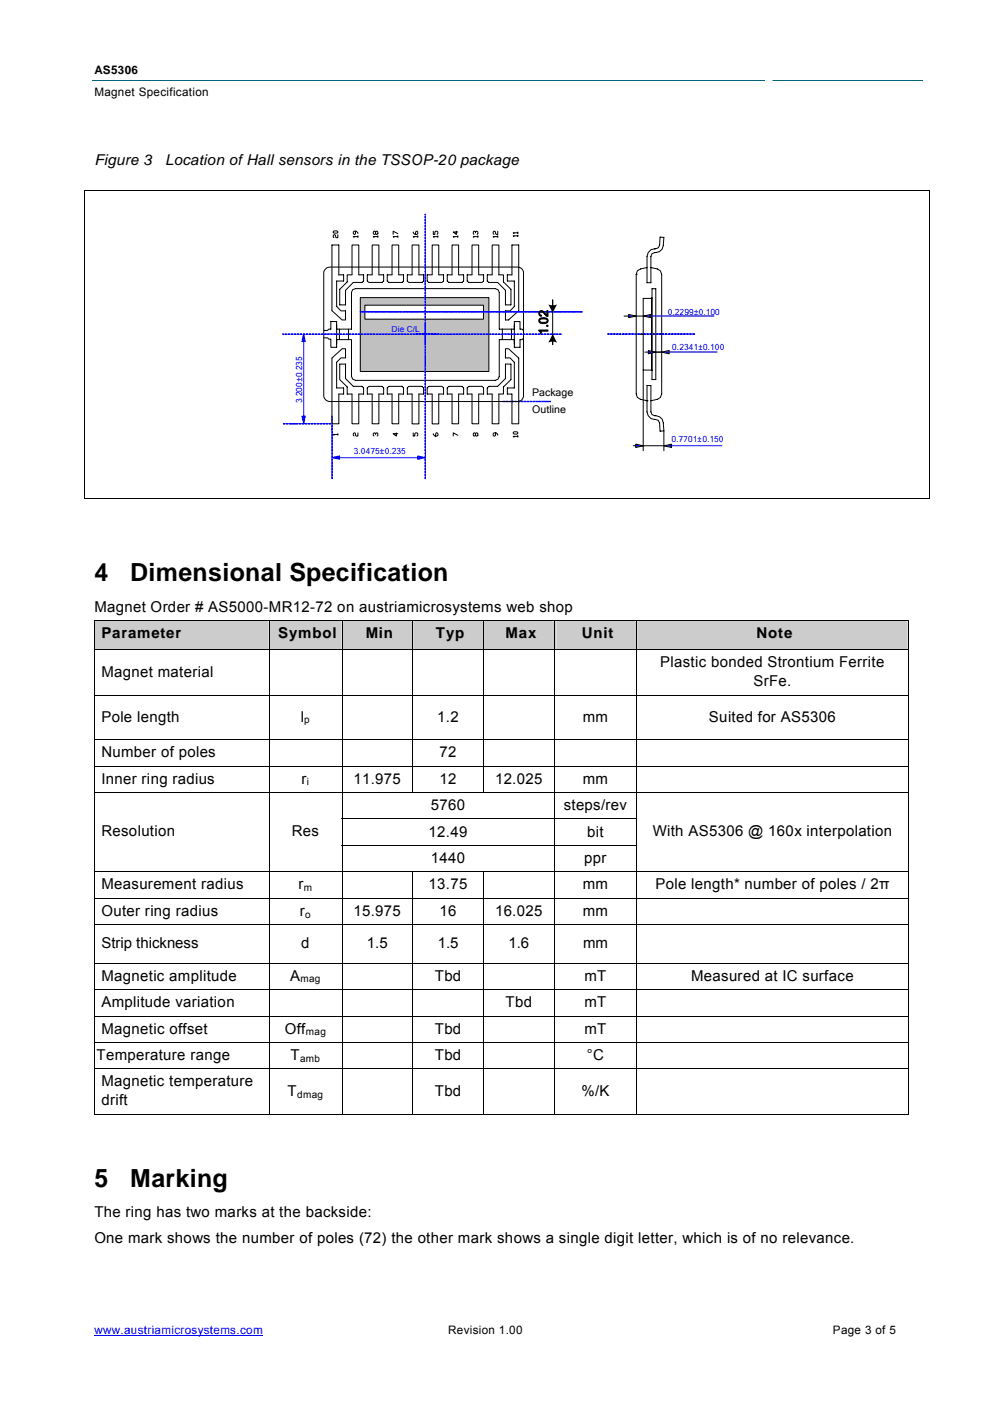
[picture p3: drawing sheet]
<svg xmlns="http://www.w3.org/2000/svg" width="210mm" height="297mm" viewBox="0 0 210 297" stroke-linecap="round" stroke-linejoin="round" font-family="sans-serif">
<path d="M19.5 17h176" fill="none" stroke="#07627b" stroke-width=".21"/>
<path d="M20 283.1h35.8" fill="none" stroke="#00f" stroke-width=".21"/>
<path d="M162.4 14.8h1.3v2.6h-1.3z" fill="#fff"/>
<path d="M162.4 14.8h1.3v2.6h-1.3z" fill="none" stroke="#fff" stroke-width=".26"/>
<path d="M87.9 76.9h.7v1.2h-.7z" fill="#fff"/>
<path d="M87.9 76.9h.7v1.2h-.7z" fill="none" stroke="#000" stroke-width=".21"/>
<path d="M89.2 76.9h.6v1.2h-.6z" fill="#fff"/>
<path d="M89.2 76.9h.6v1.2h-.6z" fill="none" stroke="#000" stroke-width=".21"/>
<path d="M90.5 76.9h.6v1.2h-.6z" fill="#fff"/>
<path d="M90.5 76.9h.6v1.2h-.6z" fill="none" stroke="#000" stroke-width=".21"/>
<path d="M91.8 76.9h.6v1.2h-.6z" fill="#fff"/>
<path d="M91.8 76.9h.6v1.2h-.6z" fill="none" stroke="#000" stroke-width=".21"/>
<path d="M78.1 65.5h.7v1.2h-.7z" fill="#fff"/>
<path d="M78.1 65.5h.7v1.2h-.7z" fill="none" stroke="#000" stroke-width=".21"/>
<path d="M79.6 65.5h.8v1.2h-.8z" fill="#fff"/>
<path d="M79.6 65.5h.8v1.2h-.8z" fill="none" stroke="#000" stroke-width=".21"/>
<path d="M81.2 65.5h.8v1.2h-.8z" fill="#fff"/>
<path d="M81.2 65.5h.8v1.2h-.8z" fill="none" stroke="#000" stroke-width=".21"/>
<path d="M82.8 65.5h.7v1.2h-.7z" fill="#fff"/>
<path d="M82.8 65.5h.7v1.2h-.7z" fill="none" stroke="#000" stroke-width=".21"/>
<path d="M84.3 65.5h.8v1.2h-.8z" fill="#fff"/>
<path d="M84.3 65.5h.8v1.2h-.8z" fill="none" stroke="#000" stroke-width=".21"/>
<path d="M85.9 65.5h.7v1.2h-.7z" fill="#fff"/>
<path d="M85.9 65.5h.7v1.2h-.7z" fill="none" stroke="#000" stroke-width=".21"/>
<path d="M87.4 65.5h.8v1.2h-.8z" fill="#fff"/>
<path d="M87.4 65.5h.8v1.2h-.8z" fill="none" stroke="#000" stroke-width=".21"/>
<path d="M89 65.5h.8v1.2h-.8z" fill="#fff"/>
<path d="M89 65.5h.8v1.2h-.8z" fill="none" stroke="#000" stroke-width=".21"/>
<path d="M90.6 65.5h.7v1.2h-.7z" fill="#fff"/>
<path d="M90.6 65.5h.7v1.2h-.7z" fill="none" stroke="#000" stroke-width=".21"/>
<path d="M92.1 65.5h.8v1.2h-.8z" fill="#fff"/>
<path d="M92.1 65.5h.8v1.2h-.8z" fill="none" stroke="#000" stroke-width=".21"/>
<path d="M93.7 65.5h.7v1.2h-.7z" fill="#fff"/>
<path d="M93.7 65.5h.7v1.2h-.7z" fill="none" stroke="#000" stroke-width=".21"/>
<path d="M95.2 65.5h.8v1.2h-.8z" fill="#fff"/>
<path d="M95.2 65.5h.8v1.2h-.8z" fill="none" stroke="#000" stroke-width=".21"/>
<path d="M96.8 65.5h.8v1.2h-.8z" fill="#fff"/>
<path d="M96.8 65.5h.8v1.2h-.8z" fill="none" stroke="#000" stroke-width=".21"/>
<path d="M98.4 65.5h.7v1.2h-.7z" fill="#fff"/>
<path d="M98.4 65.5h.7v1.2h-.7z" fill="none" stroke="#000" stroke-width=".21"/>
<path d="M99.9 65.5h.8v1.2h-.8z" fill="#fff"/>
<path d="M99.9 65.5h.8v1.2h-.8z" fill="none" stroke="#000" stroke-width=".21"/>
<path d="M101.5 65.5h.8v1.2h-.8z" fill="#fff"/>
<path d="M101.5 65.5h.8v1.2h-.8z" fill="none" stroke="#000" stroke-width=".21"/>
<path d="M76.4 63.1h27.3v15.7h-27.3z" fill="#c0c0c0"/>
<path d="M76.4 63.1h27.3v15.7h-27.3z" fill="none" stroke="#000" stroke-width=".21"/>
<path d="M77.4 64.7h25.1v3h-25.1z" fill="#fff"/>
<g fill="none" stroke="#000" stroke-width=".21">
<path d="M69.2 56.8l.7-.2h39.8a1.29 1.29 0 0 1 1.3 1v26.3a1.26 1.26 0 0 1-1.3 1.2h-39.8l-.6-.1-.6-.7-.1-.4v-26l.2-.6zM70.7 49.1l.1-.1h.7l.1 .3-.8 .1zM71.6 49.8v.6l-.4-.1v-.4l-.2-.1-.3 .1v.4l.1 .1M71.8 58.3h1.1v1.3h-1.5v5.4l.9 .9h1v1.9h-.8l-2.1-1.9v-14h1.4v6.4M74.6 51.9h1.5v6.4h1v1.3l-.3 .3h-1.9l-1.6 1.7v3h-1.3v-3.3l1.6-1.5v-1.5h1zM75.4 49l-.2 .7-.3-.2v-.3l.2-.2h.4l.4 .5M75.9 50.2h-1l.2 .1M75.9 50v.3M78.9 58.3h-1v1.3l.3 .3h2.8l.3-.3v-1.3h-1v-6.4h-1.4v6.4M79.6 49.2l.2-.2 .3 .2-.1 .5-.4-.2v-.3l-.1-.2-.4 .2v.3l.2 .2 .3-.2M80.1 50.2h-1l.2 .1M80.1 50v.3"/>
<path d="M83.1 51.9h1.4v6.4h1.1v1.3l-.3 .3h-2.9l-.3-.3v-1.3h1zM84.3 50.2h-.9l.1 .1M84.3 49.5l-.9-.5v.7M84.3 50v.3M87.6 49.2l.3 .5h.5l.2-.2v-.3l-.2-.2-.3 .2v.5M88.6 50.2h-1l.2 .1M88.6 50v.3M88.8 58.3h1v1.3l-.3 .3h-2.8l-.3-.3v-1.3h1v-6.4h1.4v6.4M91.6 58.3h-1v1.3l.3 .3h2.8l.3-.3v-1.3h-1v-6.4h-1.4v6.4M91.9 49v.7h.3v-.5l.2-.2 .4 .2v.3l-.1 .2M92.8 50.2h-.9l.1 .1M92.8 50v.3"/>
<path d="M95.8 51.9h1.4v6.4h1.1v1.3l-.3 .3h-2.8l-.4-.3v-1.3h1zM96.8 49v.7l-.7-.5h1M97.1 50.2h-1l.2 .1M97.1 50v.3M100.8 49.4v-.2l-.3-.2-.1 .2 .1 .5M100.8 49.2l.2-.2 .3 .2v.3l-.1 .2M101.3 50.2h-.9l.1 .1M101.3 50v.3M101.5 58.3v-6.4h-1.4v6.4h-1v1.3l.3 .3h2.8l.3-.3v-1.3h-1M104.3 58.3h-1v1.3l.4 .3h1.8l1.7 1.7v3h1.1v-3.3l-1.6-1.5v-1.5h-1l.1-6.4h-1.4v6.4M105.5 50.2h-.9l.1 .1M105.5 49v.7l-.4-.2v-.3l-.2-.2-.3 .2v.3l.1 .2"/>
<path d="M105.5 50v.3M108.5 58.3h-.9v1.3h1.5v5.4l-1 .9h-.9v1.9h.6l2.2-1.9v-14h-1.5v6.4M109.8 50h-1l.2 .2M109.8 49.4h-1l.2 .1M109.8 49.2v.3M109.8 49.9v.3M68.7 70.1h.7l.3-.3h.4v-1.6h1.3v5.4h-1.3v-1.6M68.7 71.6h.8l.2 .3h.4M71.4 72h3.1v7.8l.3 .6 .6 .2h29.6l.6-.2 .3-.6v-7.8h3.2M71.4 69.8h3.1v-7.8l.3-.6 .6-.2h29.6l.6 .2 .3 .6v7.8h3.2M72 69.8v2.2M72 77.2h1.3v3.1l1.6 1.6h1.9l.3 .4v1.2h-1v6.4h-1.5v-6.4h-1v-1.5l-1.6-1.5z"/>
<path d="M73.9 69.8v2.2M77.4 64.7h25.1v3h-25.1zM106.5 69.8v2.2M108.4 69.8v2.2M110.9 70.1l-.2-.3h-.4v-1.6h-1.2v5.4h1.2v-1.6h.4l.2-.3M70.4 89.8v-13.9l2.1-2h.8v2h-1l-.9 .9v5.5h1.5v1.2h-1.1v6.3M70.4 89.9h1.4M71.6 92.1h-.9l.1 .2M71.6 91.9v.4M75.9 91.8v.7h-.4l-.1-.2-.2-.5-.3 .1v.4l.2 .2M78.9 83.5h-1v-1.2l.3-.4h2.8l.3 .4v1.2h-1v6.4h-1.4v-6.4M79.6 92.1l-.1-.3-.4 .1v.4l.2 .2"/>
<path d="M79.6 91.9l.2-.1 .3 .1-.1 .6M82.1 82.3l.3-.4h2.9l.3 .4v1.2h-1.1v6.4h-1.4v-6.4h-1zM84 91.8v.7l-.6-.6h.9M87.6 91.8v.7h.3v-.6l.2-.1 .5 .1v.4l-.2 .2M88.8 83.5h1v-1.2l-.3-.4h-2.8l-.3 .4v1.2h1v6.4h1.4v-6.4M91.6 83.5h-1v-1.2l.3-.4h2.8l.3 .4v1.2h-1v6.4h-1.4v-6.4M91.9 91.9l.3 .6 .4-.1 .2-.1v-.4l-.3-.1-.1 .7M94.8 82.3l.4-.4h2.8l.3 .4v1.2h-1.1v6.4h-1.4v-6.4h-1zM97.1 92.3l-1-.5v.7M100.8 91.9l.2-.1 .3 .1v.4l-.3 .2-.2-.2v-.4l-.3-.1-.1 .5 .1 .2 .3-.2M101.5 83.5v6.4h-1.4v-6.4h-1v-1.2l.3-.4h2.8l.3 .4v1.2h-1M104.3 83.5h-1v-1.2l.4-.4h1.8l1.7-1.6v-3.1h1.1v3.3l-1.6 1.5v1.5h-1l.1 6.4h-1.4v-6.4"/>
<path d="M105.1 91.8v.5l-.2 .2-.3-.2v-.4l.1-.1h.5l.3 .5M108.5 89.8v-6.3h-.9v-1.2h1.5v-5.5l-1-.9h-.9v-2h.6l2.2 2v13.9M108.5 89.9h1.5M108.8 91.7l.2-.2h.6l.2 .4-.2 .1h-.6zM109.8 92.5h-1l.2 .2M109.8 92.4v.3"/>
</g>
<g fill="#00f" stroke="#00f" stroke-width=".21">
<path d="M70.4 101.1l.1 .4zM70.4 100.5v.4zM70.4 99.8v.4zM70.4 99.1l.1 .4zM70.4 98.5l.1 .4zM70.4 97.9l.1 .4zM70.4 97.2v.4zM70.4 96.6v.4zM70.4 95.9l.1 .5zM70.4 95.3l.1 .4zM70.4 94.6l.1 .5zM70.4 94v.4zM70.4 93.4v.4zM70.4 92.7l.1 .4zM70.4 92.1l.1 .4zM70.4 91.4l.1 .5zM70.4 90.8v.4zM70.4 90.1v.5zM70.4 89.5l.1 .4zM70.4 88.8l.1 .5zM70.4 88.2l.1 .4z"/>
<path d="M116.4 85l.3 .2h-.3zM115.7 85.1h.4zM115 85l.4 .1-.4 .1zM114.4 85.1l.4 .1zM113.7 85.1l.4 .1zM113.1 85l.4 .2h-.4zM112.4 85.1h.5zM111.8 85l.4 .1-.4 .1zM111.2 85l.3 .2h-.3zM110.5 85.1l.4 .1zM109.8 85.1h.5zM109.2 85.1h.4zM108.6 85l.4 .1-.4 .1zM107.9 85l.4 .2h-.4zM107.3 85.1l.4 .1zM106.6 85.1l.4 .1z"/>
<path d="M118.6 70.8l.4 .1zM117.9 70.8l.5 .1zM117.3 70.8l.5 .1zM116.7 70.8h.4zM116 70.8h.5zM115.4 70.8l.4 .1zM114.7 70.8l.4 .1zM114.1 70.8l.4 .1zM113.4 70.8h.5zM112.8 70.8h.4zM112.1 70.8l.4 .1zM111.5 70.8l.4 .1zM110.8 70.8l.5 .1zM110.2 70.8h.4zM109.6 70.8h.4zM108.9 70.8l.4 .1zM108.2 70.8l.5 .1zM107.6 70.8l.4 .1zM107 70.8h.4zM106.3 70.8h.4zM105.7 70.8l.4 .1zM105 70.8l.4 .1zM104.4 70.8l.4 .1zM103.7 70.8h.5zM103.1 70.8h.4zM102.4 70.8l.4 .1zM101.8 70.8l.4 .1zM101.1 70.8l.5 .1zM100.5 70.8h.4zM99.8 70.8h.5zM99.2 70.8l.4 .1zM98.5 70.8l.5 .1zM97.9 70.8l.4 .1zM97.2 70.8h.5zM96.6 70.8h.4zM96 70.8l.4 .1zM95.3 70.8l.4 .1zM94.7 70.8l.4 .1zM94 70.8h.4zM93.4 70.8h.4zM92.7 70.8l.4 .1zM92.1 70.8l.4 .1zM91.4 70.8l.5 .1zM90.8 70.8h.4zM90.1 70.8h.5zM89.5 70.8l.4 .1zM88.8 70.8l.5 .1zM88.2 70.8l.4 .1zM87.5 70.8h.5zM86.9 70.8h.4zM86.3 70.8l.4 .1zM85.6 70.8l.4 .1zM84.9 70.8l.5 .1zM84.3 70.8h.5zM83.7 70.8h.4zM83 70.8l.4 .1zM82.4 70.8l.4 .1zM81.7 70.8l.4 .1zM81.1 70.8h.4zM80.4 70.8h.5zM79.8 70.8l.4 .1zM79.1 70.8l.4 .1zM78.5 70.8l.4 .1zM77.8 70.8h.5zM77.2 70.8h.4zM76.6 70.8l.4 .1zM75.9 70.8l.4 .1zM75.2 70.8l.5 .1zM74.6 70.8h.4zM74 70.8h.4zM73.3 70.8l.4 .1zM72.6 70.8l.5 .1zM72 70.8l.4 .1zM71.4 70.8h.4zM70.7 70.8h.5zM70.1 70.8l.4 .1zM69.4 70.8l.4 .1zM68.8 70.8l.4 .1zM68.1 70.8h.5zM67.5 70.8h.4zM66.8 70.8l.4 .1zM66.2 70.8l.4 .1zM65.5 70.8l.5 .1zM64.9 70.8h.4zM64.3 70.8h.4zM63.6 70.8l.4 .1zM62.9 70.8l.5 .1zM62.3 70.8l.4 .1zM61.7 70.8h.4zM61 70.8h.4zM60.4 70.8l.4 .1zM59.9 70.8l.2 .1z"/>
<path d="M69.8 89.8l.4 .1zM69.1 89.8l.5 .1zM68.5 89.8l.4 .1zM67.8 89.9l.5-.1zM67.2 89.9l.4-.1zM66.6 89.8l.4 .1zM65.9 89.8l.4 .1zM65.3 89.8l.4 .1zM64.6 89.9l.4-.1zM63.9 89.9l.5-.1zM63.3 89.9h.5zM62.7 89.8l.4 .1zM62 89.8l.4 .1zM61.4 89.8l.4 .1zM60.7 89.9l.5-.1zM60.1 89.8l.4 .1z"/>
<path d="M90.1 101.1l.1 .4zM90.1 100.5v.4zM90.1 99.8v.4zM90.1 99.1l.1 .4zM90.1 98.5l.1 .4zM90.1 97.9l.1 .4zM90.1 97.2v.4zM90.1 96.6v.4zM90.1 95.9l.1 .5zM90.1 95.3l.1 .4zM90.1 94.6l.1 .5zM90.1 94v.4zM90.1 93.4v.4zM90.1 92.7l.1 .4zM90.1 92.1l.1 .4zM90.1 91.4l.1 .5zM90.1 90.8v.4zM90.1 90.1v.5zM90.1 89.5l.1 .4zM90.1 88.8l.1 .5zM90.1 88.2l.1 .4zM90.1 87.6v.4zM90.1 86.9v.5zM90.1 86.3l.1 .4zM90.1 85.6l.1 .5zM90.1 85l.1 .4zM90.1 84.3v.5zM90.1 83.7v.5zM90.1 83.1l.1 .4zM90.1 82.4l.1 .4zM90.1 81.8l.1 .4zM90.1 81.1v.5zM90.1 80.5v.4zM90.1 79.9l.1 .4zM90.1 79.2l.1 .4zM90.1 78.6l.1 .4zM90.1 78v.4zM90.1 77.3v.4zM90.1 76.6l.1 .4zM90.1 76l.1 .4zM90.1 75.4l.1 .4zM90.1 74.7v.4zM90.1 74.1v.4zM90.1 73.4l.1 .5zM90.1 72.8l.1 .4zM90.1 72.2l.1 .4zM90.1 71.5v.4zM90.1 70.9v.4zM90.1 70.2l.1 .4zM90.1 69.6l.1 .4zM90.1 68.9l.1 .5zM90.1 68.3v.4zM90.1 67.6v.5zM90.1 67l.1 .4zM90.1 66.3l.1 .5zM90.1 65.7l.1 .4zM90.1 65.1v.4zM90.1 64.4v.5zM90.1 63.8l.1 .4zM90.1 63.1l.1 .5zM90.1 62.5l.1 .4zM90.1 61.8v.5zM90.1 61.2v.5zM90.1 60.6l.1 .4zM90.1 59.9l.1 .4zM90.1 59.3l.1 .4zM90.1 58.6v.5zM90.1 58v.4zM90.1 57.4l.1 .4zM90.1 56.7l.1 .4zM90.1 56.1l.1 .4zM90.1 55.4v.5zM90.1 54.8v.4zM90.1 54.1l.1 .4zM90.1 53.5l.1 .4zM90.1 52.9l.1 .4zM90.1 52.2v.4zM90.1 51.6v.4zM90.1 50.9l.1 .5zM90.1 50.3l.1 .4zM90.1 49.7l.1 .4zM90.1 49v.4zM90.1 48.4v.4zM90.1 47.7l.1 .4zM90.1 47.1l.1 .4zM90.1 46.4l.1 .5zM90.1 45.8v.4zM90.1 45.4v.2z"/>
</g>
<path d="M64.4 70.8v19.1M70.4 97h19.7" fill="none" stroke="#00f" stroke-width=".21"/>
<path d="M88.6 96.7l1.6 .3-1.6 .4z" fill="#00f"/>
<path d="M88.6 96.7l1.6 .3-1.6 .4z" fill="none" stroke="#00f" stroke-width=".21"/>
<path d="M70.4 97l1.6-.3v.7z" fill="#00f"/>
<path d="M70.4 97l1.6-.3v.7z" fill="none" stroke="#00f" stroke-width=".21"/>
<path d="M64.4 70.8l.3 1.6h-.7z" fill="#00f"/>
<path d="M64.4 70.8l.3 1.6h-.7z" fill="none" stroke="#00f" stroke-width=".21"/>
<path d="M64 88.2h.7l-.3 1.6z" fill="#00f"/>
<path d="M87.9 70.8h5.1M90.1 68.6v4.5M137.7 67h13.7M141.6 74.6h10.5M64 88.2h.7l-.3 1.6zM142 94.5h11.1" fill="none" stroke="#00f" stroke-width=".21"/>
<g fill="#00f" stroke="#00f" stroke-width=".21">
<path d="M76.3 66.1l.3 .1zM76.7 66.1h.2zM77 66.1l.2 .1zM77.3 66.1l.2 .1zM77.6 66.1h.3zM78 66.1l.2 .1zM78.3 66.1h.2zM78.6 66.1l.2 .1zM79 66.1l.1 .1zM79.2 66.1h.3zM79.6 66.1l.2 .1zM79.9 66.1h.2zM80.2 66.1l.2 .1zM80.6 66.1l.2 .1zM80.9 66.1h.2zM81.2 66.1l.2 .1zM81.5 66.1h.2zM81.9 66.1l.1 .1zM82.2 66.1l.2 .1zM82.5 66.1h.2zM82.8 66.1l.2 .1zM83.1 66.1h.3zM83.5 66.1l.2 .1zM83.8 66.1l.2 .1zM84.1 66.1h.2zM84.4 66.1l.2 .1zM84.8 66.1h.2zM85.1 66.1l.2 .1zM85.4 66.1l.2 .1zM85.7 66.1h.3zM86.1 66.1l.2 .1zM86.4 66.1h.2zM86.7 66.1l.2 .1zM87 66.1l.2 .1zM87.3 66.1h.3zM87.7 66.1l.2 .1zM88 66.1h.2zM88.3 66.1l.2 .1zM88.6 66.1l.3 .1zM89 66.1h.2zM89.3 66.1l.2 .1zM89.6 66.1h.2zM89.9 66.1l.2 .1zM90.3 66.1l.2 .1zM90.6 66.1h.2zM90.9 66.1l.2 .1zM91.2 66.1h.3zM91.5 66.1l.3 .1zM91.9 66.1l.2 .1zM92.2 66.1h.2zM92.5 66.1l.2 .1zM92.8 66.1h.3zM93.2 66.1l.2 .1zM93.5 66.1l.2 .1zM93.8 66.1h.2zM94.1 66.1l.3 .1zM94.4 66.1h.3zM94.8 66.1l.2 .1zM95.1 66.1l.2 .1zM95.4 66.1h.3zM95.8 66.1l.2 .1zM96.1 66.1h.2zM96.4 66.1l.2 .1zM96.8 66.1l.1 .1zM97 66.1h.3zM97.4 66.1l.2 .1zM97.7 66.1h.2zM98 66.1l.2 .1zM98.4 66.1l.2 .1zM98.7 66.1h.2zM99 66.1l.2 .1zM99.3 66.1h.2zM99.7 66.1l.1 .1zM100 66.1l.2 .1zM100.3 66.1h.2zM100.6 66.1l.2 .1zM100.9 66.1h.3zM101.3 66.1l.2 .1zM101.6 66.1l.2 .1zM101.9 66.1h.2zM102.2 66.1l.2 .1zM102.5 66.1h.3zM102.9 66.1l.2 .1zM103.2 66.1l.2 .1zM103.5 66.1h.3zM103.9 66.1l.2 .1zM104.2 66.1h.2zM104.5 66.1l.2 .1zM104.8 66.1l.2 .1zM105.1 66.1h.3zM105.5 66.1l.2 .1zM105.8 66.1h.2zM106.1 66.1l.2 .1zM106.4 66.1l.3 .1zM106.7 66.1h.3zM107.1 66.1l.2 .1zM107.4 66.1h.2zM107.7 66.1l.2 .1zM108.1 66.1l.2 .1zM108.4 66.1h.2zM108.7 66.1l.2 .1zM109 66.1h.2zM109.3 66.1l.3 .1zM109.7 66.1l.2 .1zM110 66.1h.2zM110.3 66.1l.2 .1zM110.6 66.1h.3zM111 66.1l.2 .1zM111.3 66.1l.2 .1zM111.6 66.1h.2zM112 66.1l.1 .1zM112.2 66.1h.3zM112.6 66.1l.2 .1zM112.9 66.1l.2 .1zM113.2 66.1h.3zM113.6 66.1l.2 .1zM113.9 66.1h.2zM114.2 66.1l.2 .1zM114.5 66.1l.2 .1zM114.9 66.1h.2zM115.2 66.1l.2 .1zM115.5 66.1h.2zM115.8 66.1l.2 .1zM116.2 66.1l.2 .1zM116.5 66.1h.2zM116.8 66.1l.2 .1zM117.1 66.1h.2zM117.4 66.1l.2 .1zM117.8 66.1l.2 .1zM118.1 66.1h.2zM118.4 66.1l.2 .1zM118.7 66.1h.3zM119.1 66.1l.2 .1zM119.4 66.1l.2 .1zM119.7 66.1h.2zM120 66.1l.2 .1zM120.3 66.1h.3zM120.7 66.1l.2 .1zM121 66.1l.2 .1zM121.3 66.1h.3zM121.6 66.1l.3 .1zM122 66.1h.2zM122.3 66.1l.2 .1zM122.6 66.1l.2 .1zM122.9 66.1h.3zM123.3 66.1l.2 .1z"/>
<path d="M146.8 70.8h.5zM146.2 70.8h.4l-.4 .1zM145.5 70.8l.4 .1zM144.9 70.8l.4 .1zM144.2 70.8h.5zM143.6 70.8h.4zM143 70.8h.4l-.4 .1zM142.3 70.8l.4 .1zM141.6 70.8l.5 .1zM141 70.8h.4zM140.4 70.8h.4zM139.7 70.8h.5l-.5 .1zM139.1 70.8l.4 .1h-.4zM138.4 70.8l.4 .1zM137.8 70.8h.4zM137.1 70.8h.5zM136.5 70.8h.4zM135.9 70.8l.3 .1h-.3zM135.2 70.8l.4 .1zM134.5 70.8h.5zM133.9 70.8h.4zM133.2 70.8h.5zM132.6 70.8l.4 .1h-.4zM131.9 70.8l.5 .1zM131.3 70.8h.4zM130.6 70.8h.5zM130 70.8h.5zM129.4 70.8l.4 .1zM128.9 70.8l.2 .1z"/>
</g>
<g fill="none" stroke="#000" stroke-width=".21">
<path d="M134.9 58.2v25.3l.2 .8 .7 .4 1.4 .3M134.9 58.2h.1M137.2 56.7l-1.4 .3-.7 .4-.2 .8M138 56.7l1.4 .3 .6 .4 .3 .8v25.3l-.3 .8-.6 .4-1.4 .3M138.7 52.7l.9-.2 .2-.5 .2-1.7h.8l-.2 1.7a1.63 1.63 0 0 1-1.8 1.6l-.6 .2-.2 .6v5.5h-.8v-5.5l.2-.8 .6-.7 .8-.2M117.2 63.6v9.5M132.3 67h1.3M134.9 67h2.7M135.7 70.9h.6M136.4 78.5h1.8M136.7 74.7h3.6M138.2 63.3h-1.8v32.3"/>
<path d="M138.2 63.3v15.2M138.2 78.5v.1M138.2 61.2h.8v19.3h-.8zM138.2 63.1v.2M134.3 94.5h2M136.4 94.5h4.4M137.2 85h.1M138.7 88.9l.9 .2 .2 .6 .2 1.7h.8M138.8 88.9l-.8-.1-.6-.7-.2-.8v-5.6h.8v5.6l.2 .6 .6 .2a1.63 1.63 0 0 1 1.8 1.5M140.6 89.7l.2 1.7M140.8 91.4v4.2"/>
</g>
<g fill="#000">
<path d="M117.2 70.8l.9 1.8a2.06 2.06 0 0 0-1.8 0z" fill-rule="evenodd"/>
<path d="M116.3 64.5a2.27 2.27 0 0 0 1.8 0l-.9 1.8z" fill-rule="evenodd"/>
</g>
<path d="M134.8 94.2l1.6 .3-1.6 .4z" fill="#00f"/>
<path d="M134.8 94.2l1.6 .3-1.6 .4z" fill="none" stroke="#000" stroke-width=".21"/>
<path d="M140.8 94.5l1.6-.3v.7z" fill="#00f"/>
<path d="M140.8 94.5l1.6-.3v.7z" fill="none" stroke="#000" stroke-width=".21"/>
<path d="M137.5 74.3l1.5 .4-1.5 .3z" fill="#00f"/>
<path d="M137.5 74.3l1.5 .4-1.5 .3z" fill="none" stroke="#000" stroke-width=".21"/>
<path d="M140.3 74.7l1.6-.4v.7z" fill="#00f"/>
<path d="M140.3 74.7l1.6-.4v.7z" fill="none" stroke="#000" stroke-width=".21"/>
<path d="M133.3 66.7l1.6 .3-1.6 .4z" fill="#00f"/>
<path d="M133.3 66.7l1.6 .3-1.6 .4z" fill="none" stroke="#000" stroke-width=".21"/>
<path d="M136.4 67l1.6-.3v.7z" fill="#00f"/>
<path d="M17.9 40.3h179.2M18 40.4v65.3M197 40.4v65.3M136.4 67l1.6-.3v.7zM17.9 105.8h179.2" fill="none" stroke="#000" stroke-width=".21"/>
<path d="M17.9 40.2h.2v.2h-.2zM196.9 40.2h.2v.2h-.2zM17.9 105.7h.2v.2h-.2zM196.9 105.7h.2v.2h-.2z" fill="#000"/>
<g fill="#ccc">
<path d="M20.1 131.7h36.9v6h-36.9z"/>
<path d="M20.5 131.7h36v6h-36z"/>
<path d="M57.1 131.7h15.3v6h-15.3z"/>
<path d="M57.5 131.7h14.5v6h-14.5z"/>
<path d="M72.6 131.7h14.8v6h-14.8z"/>
<path d="M73 131.7h14v6h-14z"/>
<path d="M87.6 131.7h14.8v6h-14.8z"/>
<path d="M88 131.7h14v6h-14z"/>
<path d="M102.6 131.7h14.9v6h-14.9z"/>
<path d="M103 131.7h14.1v6h-14.1z"/>
<path d="M117.6 131.7h17.3v6h-17.3z"/>
<path d="M118 131.7h16.5v6h-16.5z"/>
<path d="M135.1 131.7h57.3v6h-57.3z"/>
<path d="M135.5 131.7h56.5v6h-56.5z"/>
</g>
<path d="M19.9 131.5h.2v.2h-.2zM192.4 131.5h.2v.2h-.2zM19.9 173.5h.2v.2h-.2zM19.9 179.1h.2v.2h-.2zM57 173.5h.1v.2h-.1zM57 179.1h.1v.2h-.1zM192.4 173.5h.2v.2h-.2zM192.4 179.1h.2v.2h-.2zM192.4 236.2h.2v.1h-.2z" fill="#000"/>
<g fill="none" stroke="#000" stroke-width=".21">
<path d="M19.9 131.6h172.7M19.9 137.8h172.7M20 131.7v6M20 137.9v9.4M57 131.7v6M57 137.9v9.4M72.5 131.7v6M72.5 137.9v9.4M87.5 131.7v6M87.5 137.9v9.4M102.5 131.7v6M102.5 137.9v9.4"/>
<path d="M117.5 131.7v6M117.5 137.9v9.4M135 131.7v6M135 137.9v9.4M192.5 131.7v6M192.5 137.9v9.4M19.9 147.4h172.7M19.9 156.8h172.7M20 147.5v9.2M20 156.9v5.4M57 147.5v9.2M57 156.9v5.4"/>
<path d="M72.5 147.5v9.2M72.5 156.9v5.4M87.5 147.5v9.2M87.5 156.9v5.4M102.5 147.5v9.2M102.5 156.9v5.4M117.5 147.5v9.2M117.5 156.9v5.4M135 147.5v9.2M135 156.9v5.4M192.5 147.5v9.2M192.5 156.9v5.4"/>
<path d="M19.9 162.4h172.7M19.9 168h172.7M20 162.5v5.4M20 168.1v5.4M20 173.7v5.4M20 179.3v5.4M57 162.5v5.4M57 168.1v5.4M57 173.7v5.4M57 179.3v5.4M72.4 173.6h62.7M72.4 179.2h62.7"/>
<path d="M72.5 162.5v5.4M72.5 168.1v5.4M72.5 173.7v5.4M72.5 179.3v5.4M87.5 162.5v5.4M102.5 162.5v5.4M117.5 162.5v5.4M117.5 168.1v5.4M117.5 173.7v5.4M117.5 179.3v5.4M135 162.5v5.4M135 168.1v5.4"/>
<path d="M135 173.7v5.4M135 179.3v5.4M192.5 162.5v5.4M192.5 168.1v5.4M192.5 173.7v5.4M192.5 179.3v5.4M19.9 184.8h172.7M19.9 190.4h172.7M19.9 196h172.7M20 184.9v5.5M20 190.5v5.5M20 196.1v8"/>
<path d="M57 184.9v5.5M57 190.5v5.5M57 196.1v8M72.5 184.9v5.5M72.5 190.5v5.5M72.5 196.1v8M87.5 184.9v5.5M87.5 190.5v5.5M87.5 196.1v8M102.5 184.9v5.5M102.5 190.5v5.5M102.5 196.1v8"/>
<path d="M117.5 184.9v5.5M117.5 190.5v5.5M117.5 196.1v8M135 184.9v5.5M135 190.5v5.5M135 196.1v8M192.5 184.9v5.5M192.5 190.5v5.5M192.5 196.1v8M19.9 204.2h172.7M19.9 209.8h172.7M19.9 215.4h172.7"/>
<path d="M20 204.3v5.4M20 209.9v5.4M20 215.5v5.4M57 204.3v5.4M57 209.9v5.4M57 215.5v5.4M72.5 204.3v5.4M72.5 209.9v5.4M72.5 215.5v5.4M87.5 204.3v5.4M87.5 209.9v5.4M87.5 215.5v5.4"/>
<path d="M102.5 204.3v5.4M102.5 209.9v5.4M102.5 215.5v5.4M117.5 204.3v5.4M117.5 209.9v5.4M117.5 215.5v5.4M135 204.3v5.4M135 209.9v5.4M135 215.5v5.4M192.5 204.3v5.4M192.5 209.9v5.4M192.5 215.5v5.4"/>
<path d="M19.9 221h172.7M19.9 226.6h172.7M19.9 236.2h37.1M20 221.1v5.4M20 226.7v9.6M57 221.1v5.4M57 226.7v9.6M57.1 236.2h15.3M72.5 221.1v5.4M72.5 226.7v9.6M72.6 236.2h14.8M87.5 221.1v5.4"/>
<path d="M87.5 226.7v9.6M87.6 236.2h14.8M102.5 221.1v5.4M102.5 226.7v9.6M102.6 236.2h14.9M117.5 221.1v5.4M117.5 226.7v9.6M117.6 236.2h17.3M135 221.1v5.4M135 226.7v9.6M135.1 236.2h57.3M192.5 221.1v5.4"/>
<path d="M192.5 226.7v9.6"/>
</g>
<g font-size="5.3">
<text x="20" y="123.3">4</text>
<text x="27.6" y="123.3">Dimensional Specification</text>
<text x="20" y="251.6">5</text>
<text x="27.6" y="251.6">Marking</text>
</g>
<g font-size="3.2">
<text x="20" y="35">Figure 3</text>
<text x="35" y="35">Location of Hall sensors in the TSSOP-20 package</text>
<text x="20" y="129.8">Magnet Order # AS5000-MR12-72 on austriamicrosystems web shop</text>
<text x="21.5" y="143.5">Magnet material</text>
<text x="140" y="141.5">Plastic bonded Strontium Ferrite</text>
<text x="159.7" y="145.5">SrFe.</text>
<text x="21.5" y="153">Pole length</text>
<text x="63.8" y="153">l</text>
<text x="92.7" y="153">1.2</text>
<text x="123.6" y="153">mm</text>
<text x="150.3" y="153">Suited for AS5306</text>
<text x="21.5" y="160.5">Number of poles</text>
<text x="93.2" y="160.5">72</text>
<text x="21.5" y="166.2">Inner ring radius</text>
<text x="63.9" y="166.2">r</text>
<text x="75" y="166.2">11.975</text>
<text x="93.2" y="166.2">12</text>
<text x="105" y="166.2">12.025</text>
<text x="123.6" y="166.2">mm</text>
<text x="91.4" y="171.8">5760</text>
<text x="119.5" y="171.8">steps/rev</text>
<text x="21.5" y="177.3">Resolution</text>
<text x="61.8" y="177.3">Res</text>
<text x="90.9" y="177.4">12.49</text>
<text x="124.5" y="177.4">bit</text>
<text x="138.4" y="177.3">With AS5306 @ 160x interpolation</text>
<text x="91.4" y="183">1440</text>
<text x="123.9" y="183">ppr</text>
<text x="21.5" y="188.6">Measurement radius</text>
<text x="63.3" y="188.6">r</text>
<text x="90.9" y="188.6">13.75</text>
<text x="123.6" y="188.6">mm</text>
<text x="139" y="188.6">Pole length* number of poles / 2π</text>
<text x="21.5" y="194.2">Outer ring radius</text>
<text x="63.6" y="194.2">r</text>
<text x="75" y="194.2">15.975</text>
<text x="93.2" y="194.2">16</text>
<text x="105" y="194.2">16.025</text>
<text x="123.6" y="194.2">mm</text>
<text x="21.5" y="201.1">Strip thickness</text>
<text x="63.9" y="201.1">d</text>
<text x="77.8" y="201.1">1.5</text>
<text x="92.8" y="201.1">1.5</text>
<text x="107.8" y="201.1">1.6</text>
<text x="123.6" y="201.1">mm</text>
<text x="21.5" y="207.9">Magnetic amplitude</text>
<text x="61.5" y="207.9">A</text>
<text x="92.2" y="207.9">Tbd</text>
<text x="123.9" y="207.9">mT</text>
<text x="146.5" y="207.9">Measured at IC surface</text>
<text x="21.5" y="213.6">Amplitude variation</text>
<text x="107.2" y="213.6">Tbd</text>
<text x="123.9" y="213.6">mT</text>
<text x="21.5" y="219.2">Magnetic offset</text>
<text x="60.4" y="219.2">Off</text>
<text x="92.2" y="219.2">Tbd</text>
<text x="123.9" y="219.2">mT</text>
<text x="20.5" y="224.8">Temperature range</text>
<text x="61.6" y="224.8">T</text>
<text x="92.2" y="224.8">Tbd</text>
<text x="124.4" y="224.8">°C</text>
<text x="21.5" y="230.4">Magnetic temperature</text>
<text x="61" y="232.4">T</text>
<text x="92.2" y="232.4">Tbd</text>
<text x="123.3" y="232.4">%/K</text>
<text x="21.5" y="234.4">drift</text>
<text x="20" y="258.1">The ring has two marks at the backside:</text>
<text x="20" y="263.5">One mark shows the number of poles (72) the other mark shows a single digit letter, which is of no relevance.</text>
</g>
<g font-size="3.2" fill="#c0c0c0">
<text x="21.6" y="135.5">Parameter</text>
<text x="59.1" y="135.5">Symbol</text>
<text x="77.7" y="135.5">Min</text>
<text x="92.6" y="135.5">Typ</text>
<text x="107.3" y="135.5">Max</text>
<text x="123.5" y="135.5">Unit</text>
<text x="160.5" y="135.5">Note</text>
</g>
<text font-size="2.7" x="116.2" y="71" transform="rotate(-90 116.2 71)">1.02</text>
<g font-size="2.5">
<text x="20" y="15.7">AS5306</text>
<text x="20" y="20.4">Magnet Specification</text>
<text x="95" y="282.8">Revision 1.00</text>
<text x="176.6" y="282.8">Page 3 of 5</text>
</g>
<text font-size="2.5" fill="#00f" x="20" y="282.8">www.austriamicrosystems.com</text>
<g font-size="2.2">
<text x="112.9" y="84">Package</text>
<text x="112.9" y="87.6">Outline</text>
</g>
<g font-size="2.1">
<text x="64.5" y="153.4">p</text>
<text x="65.1" y="166.5">i</text>
<text x="64.4" y="188.9">m</text>
<text x="64.7" y="194.5">o</text>
<text x="63.7" y="208.3">mag</text>
<text x="64.8" y="219.5">mag</text>
<text x="63.6" y="225.1">amb</text>
<text x="63" y="232.7">dmag</text>
</g>
<g font-size="1.8" fill="#00f">
<text x="83" y="70.5">Die C/L</text>
<text x="141.6" y="66.9">0.2299±0.100</text>
<text x="142.5" y="74.2">0.2341±0.100</text>
<text x="64.1" y="85.5" transform="rotate(-90 64.1 85.5)">3.200±0.235</text>
<text x="142.3" y="93.7">0.7701±0.150</text>
<text x="75" y="96.2">3.0475±0.235</text>
</g>
</svg>
